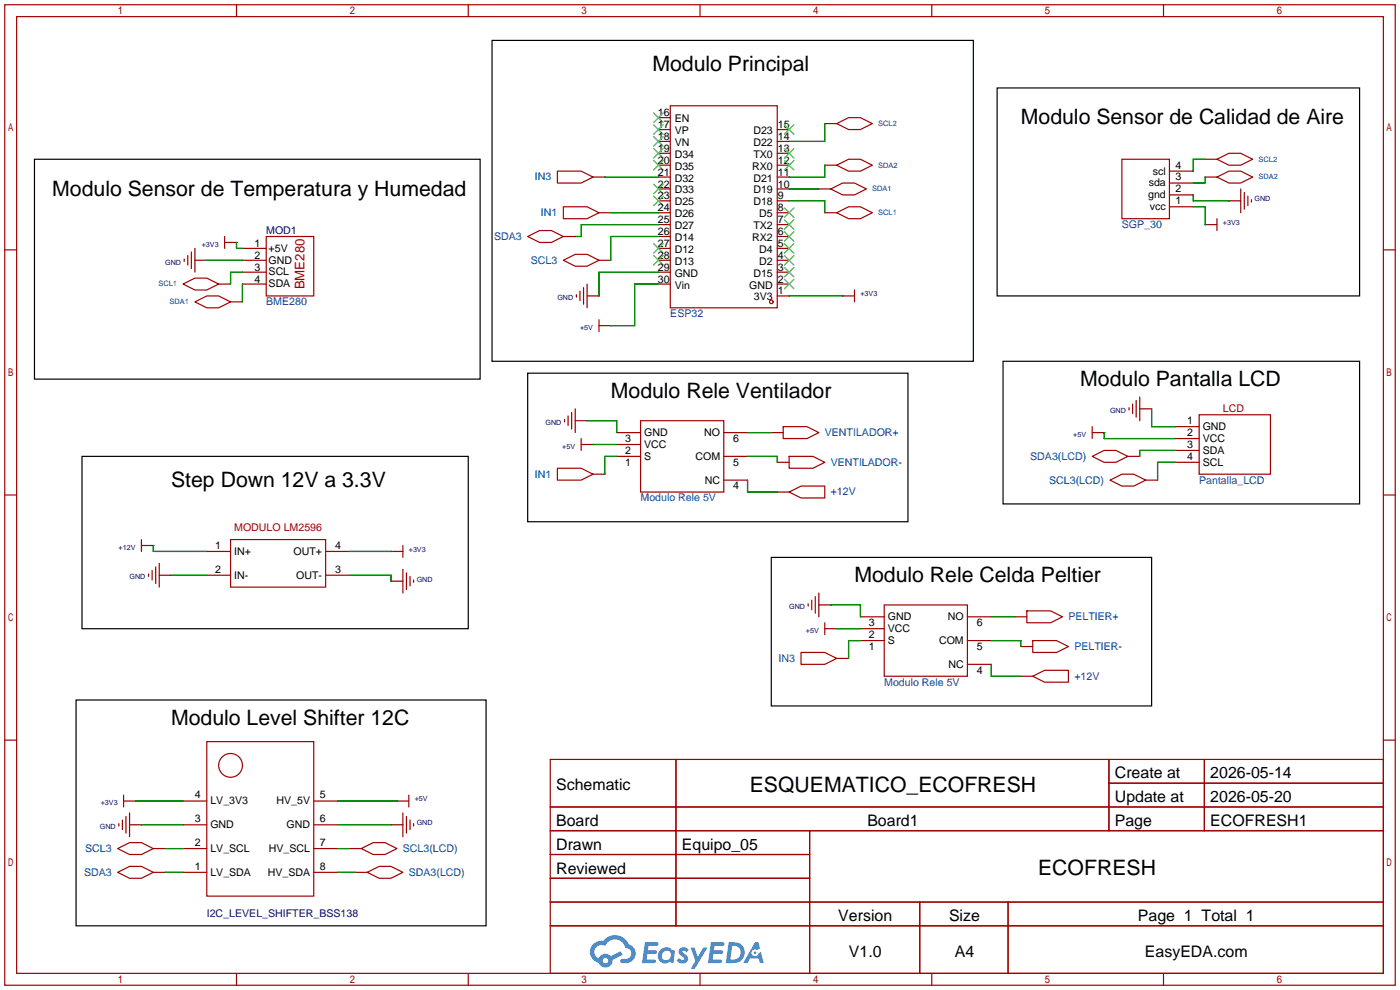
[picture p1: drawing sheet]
<svg xmlns="http://www.w3.org/2000/svg" width="299mm" height="212mm" viewBox="0 0 299 212" stroke-linecap="round" stroke-linejoin="round" font-family="sans-serif">
<g fill="none" stroke="#a10000" stroke-width=".25">
<path d="M1 1h297.2v209.6h-297.2zM3.6 3.6h292.1v204.4h-292.1zM50.5 1v2.6M100.1 1v2.6M149.6 1v2.6M199.1 1v2.6M248.7 1v2.6M1 53.4h2.6M295.7 53.4h2.5M1 105.8h2.6M295.7 105.8h2.5M1 158.2h2.6"/>
<path d="M295.7 158.2h2.5M117.6 162.3h178.1v45.7h-178.1zM117.6 172.5h178.1M117.6 177.5h178.1M144.5 162.3v35.6M173 177.5v30.5M237 162.3v15.2M237 167.4h58.7M257.4 162.3v15.2M117.6 182.6h55.4M117.6 192.8h178.1M117.6 187.7h55.4"/>
<path d="M117.6 197.9h178.1M196.6 192.8v15.2M215.4 192.8v15.2M50.5 208v2.6M100.1 208v2.6M149.6 208v2.6M199.1 208v2.6M248.7 208v2.6"/>
</g>
<g fill="#5487ff">
<path d="M145.3 202.7a1.3 1.3 0 0 1 1.9 .3l-.4 .6a.54 .54 0 0 0-.9-.2l.1 .2a1.34 1.34 0 0 1 .9 1.8 1.47 1.47 0 0 1-2.3-.1l.5-.6 .8 .5a.31 .31 0 0 0 .4-.3 .31 .31 0 0 0-.3-.4 1.12 1.12 0 0 1-.7-1.8z"/>
<path d="M147.6 202.5h.9l.6 2 1.2-2h.9l-2.7 4.6h-.9l1-1.7z"/>
<path d="M137.8 201.4h1.7a1.31 1.31 0 0 1 1.2 .2 .4 .4 0 0 1-.3 .5l-1.8 .1-.1 .9h1.6a.4 .4 0 0 1 .4 .4 .4 .4 0 0 1-.5 .4h-1.6l-.2 1.2h1.4a.46 .46 0 0 1 .5 0 .46 .46 0 0 1 .1 .5l-.4 .2h-2.6z"/>
<path d="M151.9 201.4h1.7a1.32 1.32 0 0 1 1.2 .2 .39 .39 0 0 1-.3 .5l-1.8 .1-.1 .9h1.6a.4 .4 0 0 1 .4 .4 .4 .4 0 0 1-.4 .4h-1.7l-.2 1.2h1.4a.46 .46 0 0 1 .5 0 .46 .46 0 0 1 .1 .5l-.4 .2h-2.6z"/>
<path d="M161.3 201.4h.8l.3 1.3-.6 .4a.75 .75 0 0 0-1.1 .3 .75 .75 0 0 0 .5 1 .75 .75 0 0 0 .9-.7l.5-.2 .6 2.3h-.8l-.3-.9h-1.8l-.5 .9h-1z"/>
<path d="M155.7 201.4l-.6 4.4h1.5a2.27 2.27 0 0 0 2.6-2.2 2.27 2.27 0 0 0-2.7-2.2zM156.5 202.1a1.5 1.5 0 0 1 1.8 1.6 1.5 1.5 0 0 1-1.9 1.4h-.3z"/>
<path d="M141.2 203a1.6 1.6 0 0 0-.3 2.3 1.6 1.6 0 0 0 2.3 .2l.7 .3 .3-2.4-.1-.3-.5-.1a1.58 1.58 0 0 0-2.4 0zM141.8 203.5a.98 .98 0 0 1 1.6 .4 .98 .98 0 0 1-1.1 1.3 .94 .94 0 0 1-.9-.7 .94 .94 0 0 1 .4-1z"/>
<path d="M126.8 201.8a2.37 2.37 0 0 0 1.1 4 1.54 1.54 0 0 0 1.8 1 1.54 1.54 0 0 0 1.2-1.6l2.2-1.1-.5-.8-2 1a1.57 1.57 0 0 0-2.7 .5 1.5 1.5 0 0 1-.7-2.1 1.5 1.5 0 0 1 2.2-.5 2.23 2.23 0 0 1 2.3-1.4 2.23 2.23 0 0 1 2 1.8 1.16 1.16 0 0 1 1.2 1.1 1.16 1.16 0 0 1-1.1 1.2h-.7a.47 .47 0 0 0-.5 .4 .47 .47 0 0 0 .4 .5 2.17 2.17 0 0 0 2.5-.9 2.17 2.17 0 0 0-.3-2.7l-.8-.4a3.2 3.2 0 0 0-5.5-.7l-1.1 .1zM128.8 205.3a.6 .6 0 0 1 1.2 0 .6 .6 0 0 1-1.2 0z"/>
<circle cx="161.4" cy="203.6" r=".28"/>
</g>
<g fill="none" stroke="#a10000" stroke-width=".25">
<path d="M119.1 36.6h5.1l2.5 1.2-2.5 1.3h-5.1zM126.7 37.8h2.6M140.7 37.8h2.6M140.7 35.3h2.6M140.7 32.8h2.6M140.7 30.2h2.6M140.7 27.7h2.6M140.7 25.1h2.6M143.3 22.6h22.8v43.2h-22.8zM166.1 37.8h2.6M166.1 35.3h2.6M166.1 32.8h2.6"/>
<path d="M166.1 30.2h2.6M166.1 27.7h2.6M176.3 35.3h2.5M176.3 26.4h2.5M178.8 35.3l2.6-1.3h2.5l2.5 1.3-2.5 1.3h-2.5zM178.8 26.4l2.6-1.3h2.5l2.5 1.3-2.5 1.3h-2.5zM239.8 34h10.1v12.7h-10.1zM249.9 39.1h5.1M249.9 36.6h5.1M257.6 37.8h2.5M257.6 34h2.5M260.1 37.8l2.5-1.2h2.6l2.5 1.2-2.5 1.3h-2.6z"/>
<path d="M260.1 34l2.5-1.2h2.6l2.5 1.2-2.5 1.3h-2.6zM44.2 55.6h.1M48 51.8h2.5M48 50.5v2.6M51.8 58.2h5.1M51.8 55.6h5.1M51.8 53.1h5.1M56.9 50.5h10.2v12.7h-10.2zM112.8 50.5l2.5-1.2h2.6l2.5 1.2-2.5 1.3h-2.6zM120.4 44.2h5.1l2.5 1.3-2.5 1.2h-5.1zM120.4 55.6l2.5-1.2h2.6l2.5 1.2-2.5 1.3h-2.6zM120.4 50.5h2.5"/>
<path d="M128 55.6h2.6M128 45.5h2.6M140.7 58.2h2.6M140.7 55.6h2.6M140.7 53.1h2.6M140.7 50.5h2.6M140.7 48h2.6M140.7 45.5h2.6M140.7 42.9h2.6M140.7 40.4h2.6M166.1 58.2h2.6M166.1 55.6h2.6"/>
<path d="M166.1 53.1h2.6M166.1 50.5h2.6M166.1 48h2.6M166.1 45.5h2.6M166.1 42.9h2.6M166.1 40.4h2.6M175 40.4h2.5M176.3 45.5h2.5M177.5 40.4l2.6-1.3h2.5l2.6 1.3-2.6 1.3h-2.5zM178.8 45.5l2.6-1.3h2.5l2.5 1.3-2.5 1.2h-2.5zM249.9 44.2h5.1M249.9 41.7h5.1"/>
<path d="M257.6 48h2.5M260.1 46.7v2.6M262.6 42.9h.1M39.1 60.7l2.6-1.3h2.5l2.5 1.3-2.5 1.3h-2.5zM41.7 64.5l2.5-1.3h2.5l2.6 1.3-2.6 1.3h-2.5zM46.7 60.7h2.6M49.3 64.5h2.5M51.8 60.7h5.1M128 63.2h.1M128 68.3v2.6M128 69.6h2.6M140.7 60.7h2.6"/>
<path d="M166.1 63.2h2.6M166.1 60.7h2.6M180.1 63.2h2.5M182.6 62v2.5M124.2 95h2.5M124.2 93.7v2.6M125.5 89.9h.1M131.8 97.5h5.1M131.8 95h5.1M131.8 92.5h5.1M136.9 89.9h17.8v15.3h-17.8zM154.7 97.5h5.1"/>
<path d="M154.7 92.5h5.1M164.8 92.5h2.6M166.1 98.8h2.6M167.4 91.2h5.1l2.5 1.3-2.5 1.2h-5.1zM168.7 97.5h5l2.6 1.3-2.6 1.3h-5zM233.4 97.5l2.6-1.2h2.5l2.5 1.2-2.5 1.3h-2.5zM233.4 92.5h2.6M233.4 91.2v2.5M241 97.5h2.6M246.1 87.4h.1M251.2 98.8h5.1M251.2 91.2h5.1"/>
<path d="M251.2 93.7h5.1M251.2 96.3h5.1M256.3 88.6h15.2v12.7h-15.2zM30.2 116.6h2.6M30.2 115.3v2.6M44.2 117.9h5.1M49.3 115.3h20.3v10.2h-20.3zM69.6 117.9h5.1M83.6 117.9h2.5M86.1 116.6v2.5M119.1 100.1h5.1l2.5 1.2-2.5 1.3h-5.1zM126.7 101.3h2.6"/>
<path d="M154.7 102.6h5.1M166.1 105.2h2.6M168.7 105.2l2.5-1.3h5.1v2.5h-5.1zM237.2 102.6l2.6-1.3h2.5l2.6 1.3-2.6 1.3h-2.5zM244.9 102.6h2.5M36.6 122.9h.1M44.2 122.9h5.1M69.6 122.9h5.1M83.6 124.2h.1M171.2 139.4h5.1l2.5 1.3-2.5 1.3h-5.1zM176.3 134.4h2.5M176.3 133.1v2.5"/>
<path d="M177.5 129.3h.1M183.9 136.9h5.1M183.9 134.4h5.1M183.9 131.8h5.1M189 129.3h17.8v15.2h-17.8zM206.8 136.9h5M206.8 131.8h5M216.9 131.8h2.6M218.2 138.2h2.5M219.5 130.6h5l2.6 1.2-2.6 1.3h-5zM220.7 136.9h5.1l2.5 1.3-2.5 1.2h-5.1zM44.2 158.5h22.9v33h-22.9z"/>
<path d="M178.8 140.7h2.6M206.8 142h5M218.2 144.5h2.5M220.7 144.5l2.6-1.2h5v2.5h-5zM26.4 171.2h2.6M26.4 169.9v2.6M30.2 176.3h.1M39.1 176.3h5.1M39.1 171.2h5.1M67.1 176.3h5M67.1 171.2h5M83.6 176.3h.1"/>
<path d="M84.8 171.2h2.6M87.4 169.9v2.6M25.1 186.4l2.6-1.2h2.5l2.6 1.2-2.6 1.3h-2.5zM25.1 181.4l2.6-1.3h2.5l2.6 1.3-2.6 1.2h-2.5zM32.8 186.4h2.5M32.8 181.4h2.5M39.1 186.4h5.1M39.1 181.4h5.1M67.1 186.4h5M67.1 181.4h5M74.7 181.4h2.5M75.9 186.4h2.6"/>
<path d="M77.2 181.4l2.6-1.3h2.5l2.5 1.3-2.5 1.2h-2.5zM78.5 186.4l2.5-1.2h2.6l2.5 1.2-2.5 1.3h-2.6z"/>
<circle cx="164.8" cy="64.5" r=".38"/>
<circle cx="49.3" cy="163.6" r="2.54"/>
</g>
<g fill="none" stroke="#3c3" stroke-width=".25">
<path d="M139.7 24.1l2 2.1M139.7 26.7l2 2M139.7 29.2l2 2M139.7 31.8l2 2M139.7 34.3l2 2M139.7 39.4l2 2M141.7 24.1l-2 2.1M141.7 26.7l-2 2M141.7 29.2l-2 2M141.7 31.8l-2 2M141.7 34.3l-2 2M141.7 39.4l-2 2"/>
<path d="M167.6 34.3l2.1 2M167.6 31.8l2.1 2M167.6 26.7l2.1 2M169.7 34.3l-2.1 2M169.7 31.8l-2.1 2M169.7 26.7l-2.1 2M139.7 41.9l2 2M139.7 52.1l2 2M139.7 54.6l2 2M141.7 54.6l-2 2M141.7 41.9l-2 2M141.7 52.1l-2 2"/>
<path d="M167.6 59.7l2.1 2M167.6 57.2l2.1 2M167.6 54.6l2.1 2M167.6 52.1l2.1 2M167.6 49.5l2.1 2.1M167.6 47l2.1 2M167.6 44.4l2.1 2.1M169.7 59.7l-2.1 2M169.7 57.2l-2.1 2M169.7 54.6l-2.1 2M169.7 52.1l-2.1 2M169.7 49.5l-2.1 2.1"/>
<path d="M169.7 47l-2.1 2M169.7 44.4l-2.1 2.1"/>
</g>
<path d="M105.2 8.6h102.8v68.6h-102.8zM213.1 18.8h77.5v44.4h-77.5zM7.4 34h95.2v47h-95.2zM112.8 79.8h81.3v31.7h-81.3zM214.4 77.2h76.2v30.5h-76.2zM17.5 97.5h82.6v36.9h-82.6zM164.8 119.1h81.3v31.8h-81.3zM16.3 149.6h87.6v48.3h-87.6z" fill="none" stroke="#000" stroke-width=".25"/>
<g fill="none" stroke="#008700" stroke-width=".25">
<path d="M129.3 37.8h11.4M176.3 26.4v3.8h-7.6M176.3 35.3v2.5h-7.6M257.6 37.8v1.3h-2.6M257.6 34h-2.6v2.6M44.2 55.6h7.6M50.5 51.8v1.3h1.3M51.8 58.2h-2.5v2.5M130.6 45.5h10.1M140.7 58.2h-12.7v5M140.7 48h-16.5v2.5h-1.3M140.7 50.5h-10.1v5.1"/>
<path d="M168.7 40.4h6.3M168.7 42.9h7.6v2.6M255 41.7v1.2h7.6M255 44.2h2.6v3.8M51.8 60.7v3.8M140.7 60.7h-5.1v8.9h-5M168.7 63.2h11.4M125.5 89.9h6.3v2.6M126.7 95h5.1M131.8 97.5h-2.5v3.8M159.8 97.5h6.3v1.3M159.8 92.5h5"/>
<path d="M236 92.5v1.2h15.2M246.1 87.4v3.8h5.1M251.2 96.3h-7.6v1.2M251.2 98.8h-3.8v3.8M32.8 116.6v1.3h11.4M74.7 117.9h8.9M159.8 102.6v2.6h6.3M36.6 122.9h7.6M74.7 122.9h8.9v1.3M177.5 129.3h6.4v2.5M178.8 134.4h5.1M183.9 136.9h-2.5v3.8"/>
<path d="M211.8 136.9h6.4v1.3M211.8 131.8h5.1M211.8 142v2.5h6.4M29 171.2h10.1M30.2 176.3h8.9M72.1 176.3h11.5M72.1 171.2h12.7M35.3 186.4h3.8M35.3 181.4h3.8M72.1 186.4h3.8M72.1 181.4h2.6"/>
</g>
<g fill="none" stroke="#800000" stroke-width=".25">
<path d="M39.4 55.4v.5M40.1 54.6v2M40.9 53.8v3.6M41.7 55.6h2.5M41.7 53.1v5.1M262.6 42.9h2.6M265.2 40.4v5.1M265.9 41.1v3.6M266.7 41.9v2M267.5 42.7v.5M123.2 63v.5M124 62.2v2.1"/>
<path d="M124.7 61.5v3.5M125.5 63.2h2.5M125.5 60.7v5.1M120.6 89.7v.5M121.4 88.9v2M122.2 88.1v3.6M122.9 89.9h2.6M122.9 87.4v5.1M241.3 87.1v.5M242.1 86.4v2M242.8 85.6v3.6M243.6 87.4h2.5"/>
<path d="M243.6 84.8v5.1M31.7 122.7v.5M32.5 121.9v2.1M33.3 121.2v3.5M34 122.9h2.6M34 120.4v5.1M83.6 124.2h2.5M86.1 121.7v5M86.9 122.4v3.6M87.6 123.2v2M88.4 124v.5M172.7 129v.5"/>
<path d="M173.5 128.3v2M174.2 127.5v3.6M175 129.3h2.5M175 126.7v5.1M25.4 176v.5M26.2 175.3v2M26.9 174.5v3.6M27.7 176.3h2.5M27.7 173.7v5.1M83.6 176.3h2.5M86.1 173.7v5.1M86.9 174.5v3.6"/>
<path d="M87.6 175.3v2M88.4 176v.5"/>
</g>
<path d="M50.5 51.8h.1M257.6 48h.1M130.6 69.6h.1M180.1 63.2h.1M126.7 95h.1M236 92.5h.1M32.8 116.6h.1M83.6 117.9h.1M178.8 134.4h.1M29 171.2h.1M84.8 171.2h.1" fill="none" stroke="#00f" stroke-width=".25"/>
<g font-size="4.5">
<text x="139.4" y="15.2">Modulo Principal</text>
<text x="218.2" y="26.6">Modulo Sensor de Calidad de Aire</text>
<text x="11.2" y="41.8">Modulo Sensor de Temperatura y Humedad</text>
<text x="230.9" y="82.5">Modulo Pantalla LCD</text>
<text x="130.6" y="85">Modulo Rele Ventilador</text>
<text x="36.6" y="104.1">Step Down 12V a 3.3V</text>
<text x="182.6" y="124.4">Modulo Rele Celda Peltier</text>
<text x="36.6" y="154.9">Modulo Level Shifter 12C</text>
<text x="160.2" y="169.2">ESQUEMATICO_ECOFRESH</text>
<text x="221.9" y="187">ECOFRESH</text>
</g>
<g font-size="3.4">
<text x="238.3" y="166.4">Create at</text>
<text x="258.7" y="166.4">2026-05-14</text>
<text x="118.9" y="168.9">Schematic</text>
<text x="238.3" y="171.4">Update at</text>
<text x="258.7" y="171.4">2026-05-20</text>
<text x="118.9" y="176.5">Board</text>
<text x="185.4" y="176.5">Board1</text>
<text x="238.3" y="176.5">Page</text>
<text x="258.7" y="176.5">ECOFRESH1</text>
<text x="118.9" y="181.6">Drawn</text>
<text x="145.7" y="181.6">Equipo_05</text>
<text x="118.9" y="186.7">Reviewed</text>
<text x="179.2" y="196.8">Version</text>
<text x="202.8" y="196.8">Size</text>
<text x="243.2" y="196.8">Page 1 Total 1</text>
<text x="181.4" y="204.5">V1.0</text>
<text x="204.1" y="204.5">A4</text>
<text x="244.7" y="204.5">EasyEDA.com</text>
</g>
<text font-size="2.8" fill="#a00000" x="65.1" y="61.9" transform="rotate(-90 65.1 61.9)">BME280</text>
<g font-size="2.3">
<text x="140.6" y="24.8">16</text>
<text x="140.6" y="27.4">17</text>
<text x="140.6" y="29.9">18</text>
<text x="144.2" y="26.1">EN</text>
<text x="144.2" y="28.6">VP</text>
<text x="161" y="28.6">D23</text>
<text x="166.2" y="29.9">14</text>
<text x="166.2" y="27.4">15</text>
<text x="140.6" y="32.5">19</text>
<text x="140.6" y="35">20</text>
<text x="144.2" y="31.2">VN</text>
<text x="144.2" y="33.7">D34</text>
<text x="161" y="33.7">TX0</text>
<text x="161" y="31.2">D22</text>
<text x="166.2" y="35">12</text>
<text x="166.2" y="32.5">13</text>
<text x="140.6" y="37.5">21</text>
<text x="140.6" y="40.1">22</text>
<text x="144.2" y="36.3">D35</text>
<text x="144.2" y="38.8">D32</text>
<text x="144.2" y="41.3">D33</text>
<text x="160.8" y="36.3">RX0</text>
<text x="161" y="41.3">D19</text>
<text x="161" y="38.8">D21</text>
<text x="166.2" y="40.1">10</text>
<text x="166.2" y="37.5">11</text>
<text x="245.5" y="39.8">sda</text>
<text x="246.4" y="37.3">scl</text>
<text x="251.2" y="41.1">2</text>
<text x="251.2" y="38.6">3</text>
<text x="251.2" y="36">4</text>
<text x="140.6" y="42.6">23</text>
<text x="140.6" y="45.2">24</text>
<text x="140.6" y="47.7">25</text>
<text x="144.2" y="43.9">D25</text>
<text x="144.2" y="46.4">D26</text>
<text x="161" y="43.9">D18</text>
<text x="162.3" y="46.4">D5</text>
<text x="166.2" y="47.7">7</text>
<text x="166.2" y="45.2">8</text>
<text x="166.2" y="42.6">9</text>
<text x="245.4" y="42.4">gnd</text>
<text x="245.8" y="44.9">vcc</text>
<text x="251.2" y="43.7">1</text>
<text x="54.4" y="52.8">1</text>
<text x="57.4" y="53.8">+5V</text>
<text x="140.6" y="50.2">26</text>
<text x="140.6" y="52.8">27</text>
<text x="144.2" y="49">D27</text>
<text x="144.2" y="51.5">D14</text>
<text x="160.8" y="51.5">RX2</text>
<text x="161" y="49">TX2</text>
<text x="166.2" y="52.8">5</text>
<text x="166.2" y="50.2">6</text>
<text x="54.4" y="55.3">2</text>
<text x="54.4" y="57.9">3</text>
<text x="57.4" y="56.3">GND</text>
<text x="57.4" y="58.9">SCL</text>
<text x="140.6" y="55.3">28</text>
<text x="140.6" y="57.9">29</text>
<text x="144.2" y="54">D12</text>
<text x="144.2" y="56.6">D13</text>
<text x="144.2" y="59.1">GND</text>
<text x="161" y="59.1">D15</text>
<text x="162.3" y="56.6">D2</text>
<text x="162.3" y="54">D4</text>
<text x="166.2" y="57.9">3</text>
<text x="166.2" y="55.3">4</text>
<text x="54.4" y="60.4">4</text>
<text x="57.4" y="61.4">SDA</text>
<text x="140.6" y="60.4">30</text>
<text x="144.2" y="61.7">Vin</text>
<text x="160.1" y="61.7">GND</text>
<text x="161.1" y="64.2">3V3</text>
<text x="166.2" y="62.9">1</text>
<text x="166.2" y="60.4">2</text>
<text x="133.6" y="94.5">3</text>
<text x="137.7" y="95.7">VCC</text>
<text x="137.7" y="93.2">GND</text>
<text x="150.5" y="93.2">NO</text>
<text x="156.7" y="94.5">6</text>
<text x="253.8" y="90.6">1</text>
<text x="253.8" y="93.2">2</text>
<text x="253.8" y="95.7">3</text>
<text x="257" y="91.9">GND</text>
<text x="257" y="94.5">VCC</text>
<text x="133.6" y="99.5">1</text>
<text x="133.6" y="97">2</text>
<text x="137.7" y="98.3">S</text>
<text x="148.6" y="98.3">COM</text>
<text x="156.7" y="99.5">5</text>
<text x="253.8" y="98.3">4</text>
<text x="257" y="97">SDA</text>
<text x="257" y="99.5">SCL</text>
<text x="150.7" y="103.3">NC</text>
<text x="156.7" y="104.6">4</text>
<text x="46" y="117.3">1</text>
<text x="50" y="118.6">IN+</text>
<text x="62.7" y="118.6">OUT+</text>
<text x="71.6" y="117.3">4</text>
<text x="46" y="122.4">2</text>
<text x="50" y="123.7">IN-</text>
<text x="63.3" y="123.7">OUT-</text>
<text x="71.6" y="122.4">3</text>
<text x="185.7" y="136.4">2</text>
<text x="185.7" y="133.8">3</text>
<text x="189.7" y="137.6">S</text>
<text x="189.7" y="135.1">VCC</text>
<text x="189.7" y="132.6">GND</text>
<text x="200.7" y="137.6">COM</text>
<text x="202.6" y="132.6">NO</text>
<text x="208.8" y="133.8">6</text>
<text x="185.7" y="138.9">1</text>
<text x="202.7" y="142.7">NC</text>
<text x="208.8" y="144">4</text>
<text x="208.8" y="138.9">5</text>
<text x="41.7" y="170.7">4</text>
<text x="45" y="171.9">LV_3V3</text>
<text x="59.1" y="171.9">HV_5V</text>
<text x="68.3" y="170.7">5</text>
<text x="41.7" y="175.7">3</text>
<text x="45" y="177">GND</text>
<text x="61.3" y="177">GND</text>
<text x="68.3" y="175.7">6</text>
<text x="41.7" y="185.9">1</text>
<text x="41.7" y="180.8">2</text>
<text x="45" y="182.1">LV_SCL</text>
<text x="57.5" y="182.1">HV_SCL</text>
<text x="68.3" y="180.8">7</text>
<text x="68.3" y="185.9">8</text>
<text x="45" y="187.2">LV_SDA</text>
<text x="57.2" y="187.2">HV_SDA</text>
</g>
<g font-size="2.3" fill="#00f">
<text x="114.3" y="38.6">IN3</text>
<text x="115.6" y="46.2">IN1</text>
<text x="105.6" y="51.3">SDA3</text>
<text x="239.8" y="48.7">SGP_30</text>
<text x="113.5" y="56.4">SCL3</text>
<text x="56.9" y="65.2">BME280</text>
<text x="143.3" y="67.8">ESP32</text>
<text x="176.3" y="93.2">VENTILADOR+</text>
<text x="177.5" y="99.5">VENTILADOR-</text>
<text x="220.2" y="98.3">SDA3(LCD)</text>
<text x="114.3" y="102.1">IN1</text>
<text x="136.9" y="107.2">Modulo Rele 5V</text>
<text x="177.5" y="105.9">+12V</text>
<text x="224.2" y="103.3">SCL3(LCD)</text>
<text x="256.3" y="103.3">Pantalla_LCD</text>
<text x="228.3" y="132.6">PELTIER+</text>
<text x="166.4" y="141.4">IN3</text>
<text x="229.6" y="138.9">PELTIER-</text>
<text x="189" y="146.5">Modulo Rele 5V</text>
<text x="229.6" y="145.3">+12V</text>
<text x="18.2" y="182.1">SCL3</text>
<text x="86.1" y="182.1">SCL3(LCD)</text>
<text x="18" y="187.2">SDA3</text>
<text x="87.4" y="187.2">SDA3(LCD)</text>
</g>
<g font-size="2.3" fill="#000080">
<text x="56.9" y="50">MOD1</text>
<text x="44.2" y="196.1">I2C_LEVEL_SHIFTER_BSS138</text>
</g>
<g font-size="2.3" fill="#a00000">
<text x="261.4" y="88.1">LCD</text>
<text x="50" y="113.5">MODULO LM2596</text>
</g>
<g font-size="1.6" fill="#00f">
<text x="187.7" y="26.9">SCL2</text>
<text x="187.7" y="35.8">SDA2</text>
<text x="269" y="34.5">SCL2</text>
<text x="186.4" y="40.9">SDA1</text>
<text x="269" y="38.4">SDA2</text>
<text x="187.7" y="46">SCL1</text>
<text x="33.9" y="61.2">SCL1</text>
<text x="36.2" y="65">SDA1</text>
</g>
<g font-size="1.5" fill="#000080">
<text x="268.1" y="43">GND</text>
<text x="43.1" y="52.7">+3V3</text>
<text x="261.4" y="48.1">+3V3</text>
<text x="35.3" y="56.5">GND</text>
<text x="119.1" y="64.1">GND</text>
<text x="183.9" y="63.3">+3V3</text>
<text x="124" y="70.5">+5V</text>
<text x="237.2" y="88.3">GND</text>
<text x="116.6" y="90.8">GND</text>
<text x="120.2" y="95.9">+5V</text>
<text x="229.4" y="93.4">+5V</text>
<text x="25.3" y="117.5">+12V</text>
<text x="87.4" y="117.9">+3V3</text>
<text x="27.7" y="123.8">GND</text>
<text x="89.1" y="124.3">GND</text>
<text x="168.7" y="130.2">GND</text>
<text x="172.2" y="135.3">+5V</text>
<text x="21.5" y="172.1">+3V3</text>
<text x="88.6" y="171.3">+5V</text>
<text x="21.3" y="177.2">GND</text>
<text x="89.1" y="176.4">GND</text>
</g>
</svg>
